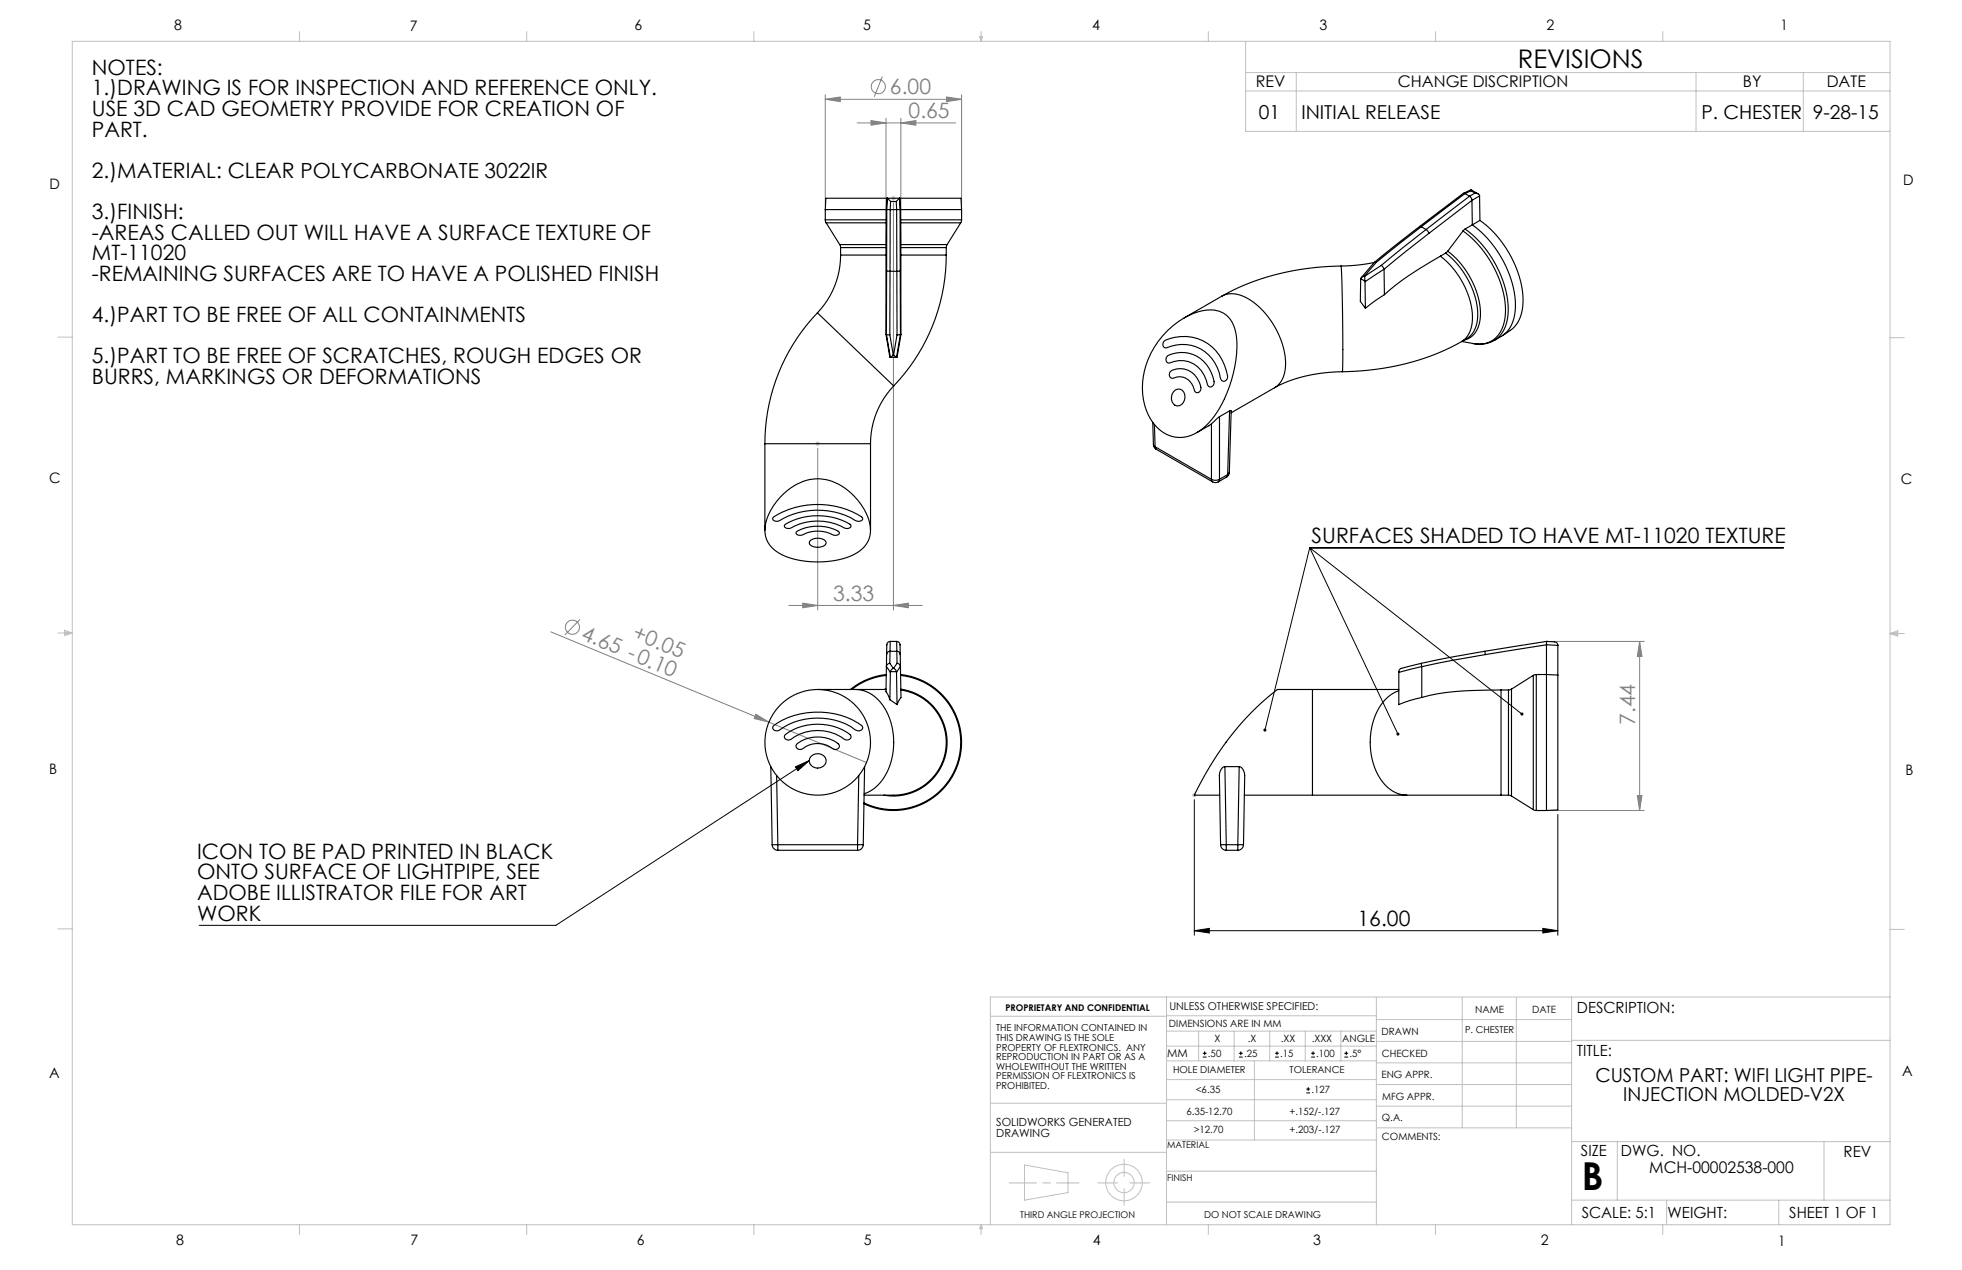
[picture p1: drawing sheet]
<svg xmlns="http://www.w3.org/2000/svg" width="432mm" height="279mm" viewBox="0 0 432 279" stroke-linecap="round" stroke-linejoin="round" font-family="sans-serif">
<g fill="none" stroke="#808080" stroke-width=".22">
<path d="M194.2 16.8l-1.8 4.5M181.6 21.8l3.3-.5v1.1zM181.6 20.8v24.3M181.6 21.8h30M188.6 27h21.7M191.7 26.5l3.3 .5-3.3 .5zM195 26v27.5M198.3 27l3.3-.5v1zM198.3 26v27.5M208.3 21.3l3.3 .5-3.3 .6zM211.6 20.8v24.3M196.6 44.6v89.6"/>
<path d="M180 98.6v35.6M121.2 139l69.5 28.8M127.7 136.3l-3.4 3.4M173.6 133.2h29.4M176.7 132.7l3.3 .5-3.3 .5zM196.6 133.2l3.3-.5v1zM166.4 157.1l2.8 1.8-3.2-.8zM341.3 141.1h20.6M360.9 141.1l.5 3.3h-1.1zM360.9 141.1v37.2M341.3 178.3h20.6M360.3 175h1.1l-.5 3.3z"/>
<circle cx="193.3" cy="19.1" r="1.56"/>
<circle cx="126" cy="138" r="1.56"/>
</g>
<g fill="none" stroke="#000" stroke-width=".22">
<path d="M288.2 120.5h104.3M288.2 120.5l-9.8 40.1M288.2 120.5l19.5 41M288.2 120.5l46.7 36.6M175 168.7l3.1-1.4-2.5 2.3zM178.1 167.3l-55.8 36.3h-78.5M262.8 175.9v29.9M342.8 179.2v26.6M262.8 204.8l3.4-.6v1.1zM262.8 204.8h80M339.5 204.2l3.3 .6-3.3 .5zM264.7 232.6h.8"/>
<path d="M264.7 231.7h.8M265.1 231.3v.8M272.7 232.6h.8M272.7 231.7h.8M273.1 231.3v.8M280.6 232.6h.9M280.6 231.7h.9M281 231.3v.8M287.5 239.6h.8M287.9 239.2v.8M288.6 232.6h.8M288.6 231.7h.8"/>
<path d="M289 231.3v.8M295.9 232.6h.8M295.9 231.7h.8M296.3 231.3v.8M287.5 240.4h.8"/>
</g>
<g fill="none" stroke="#c0c0c0" stroke-width=".22">
<path d="M15.9 9.1h400.1v260.3h-400.1zM65.9 6.9v2.2M115.9 6.9v2.2M165.9 6.9v2.2M215.6 8h.6l-.3 1.1zM215.7 8l.2 1.1M215.9 6.9v2.2M216 8l-.1 1.1M265.9 6.9v2.2M274.1 9.1v19.8h141.9M274.1 16h141.9M285.3 16v12.9"/>
<path d="M315.9 6.9v2.2M365.9 6.9v2.2M373.3 16v12.9M396.9 16v12.9M274.1 20h141.9M196.1 43.6h1M196.3 43.3l.7 .7M196.6 43.1v1M197 43.3l-.7 .7M12.7 74.2h3.2M416 74.3h3.1M179.5 97.6h1"/>
<path d="M179.6 97.3l.7 .7M180 97.1v1M180.3 97.3l-.7 .7M12.7 139.3h3.2M14.2 139l1.7 .3M14.2 138.7l1.7 .6-1.7 .5zM15.9 139.3l-1.7 .2M416 139.4h3.1M416 139.4l1.7-.6v1.1zM416 139.4l1.7 .2M417.7 139.1l-1.7 .3M262.3 174.9h1"/>
<path d="M262.5 174.6l.7 .7M262.8 174.4v1M263.2 174.6l-.7 .7M12.7 204.4h3.2M256.7 219.4v50M302.9 219.5v49.9M321.8 219.5v28.6M333.7 219.5v28.6M345.9 219.4v50M416 204.5h3.1M416 219.4h-198v50M218 223.6h38.7"/>
<path d="M256.7 226.9h46.2M256.7 230.1h46.2M256.7 223.5h46.2M256.7 233.4h46.2M256.7 237.5h46.2M263.8 226.9v6.5M271.6 226.9v6.5M276.1 233.4v17.4M279.4 226.9v6.5M287.3 226.9v6.5M295.1 226.9v6.5M302.9 233.8h43"/>
<path d="M302.9 229.1h43M302.9 224.3h43M302.9 238.6h43M345.9 228.9h70.1M218 253.5h38.7M218 242.7h38.7M225.5 256.3l9.5 1.7v4.4l-9.5 1.6zM247.4 255.1v3.7M256.7 257.7h46.2M256.7 250.8h46.2M256.7 241.9h46.2M256.7 246.6h46.2"/>
<path d="M302.9 248.1h43M302.9 243.4h43M345.9 251.2h70.1M355.9 251.2v12.8M401.4 251.2v12.8M65.9 269.4v2.2M115.9 269.4v2.2M165.9 269.4v2.2M215.9 269.4v2.2M215.9 269.4l.3 .9h-.6zM222.1 260.2h6M229.5 260.2h1.7"/>
<path d="M232.5 260.2h5M241.6 260.2h4.4M247.4 261.5v3.6M248.7 260.2h4.3M256.7 264.5h46.2M265.9 269.4v2.2M315.9 269.4v2.2M345.9 264h70.1M365.9 269.4v2.2M366.8 264v5.4M391.5 264v5.4"/>
<circle cx="247.4" cy="260.2" r="4"/>
<circle cx="247.4" cy="260.2" r="2.24"/>
</g>
<g fill="#000">
<path d="M175 168.7l3.1-1.4-2.5 2.3zM278.1 160.4l-.1 .2 .2 .3 .2-.3-.1 .3a.34 .34 0 0 0 .4-.4 .34 .34 0 0 0-.6-.1zM307.4 161.3v.4l.4 .1-.1-.3 .1 .3 .1-.1v-.5zM334.7 156.9v.4l.5 .1-.3-.3 .3 .2v-.5z"/>
<path d="M262.8 204.8l3.4-.6v1.1zM339.5 204.2l3.3 .6-3.3 .5z"/>
</g>
<g fill="#808080">
<path d="M166.4 157.1l2.8 1.8-3.2-.8z"/>
<path d="M176.7 132.7l3.3 .5-3.3 .5zM196.6 133.2l3.3-.5v1z"/>
<path d="M198.3 27l3.3-.5v1zM191.7 26.5l3.3 .5-3.3 .5z"/>
<path d="M181.6 21.8l3.3-.5v1.1zM208.3 21.3l3.3 .5-3.3 .6z"/>
<path d="M360.3 175h1.1l-.5 3.3zM360.9 141.1l.5 3.3h-1.1z"/>
</g>
<g fill="none" stroke="#000" stroke-width=".25">
<path d="M181.6 48.4l.2 .6M181.6 46.1h13.5M181.6 48.4h13.5M181.6 46.1v2.3M181.8 49h13.2M181.8 49l3 4.8M184.8 53.8l.2 .7M184.8 53.8h10.2M185 56.1a18.4 18.4 0 0 1-5.1 12.7M185 56.1h10M185 54.5h10M185 54.5v1.6"/>
<path d="M195 56.1v17.5M195 54.5v1.6M195 53.8v.7M195 49v4.8M195.1 48.4l-.1 .6M195.1 46.1h.1M195.1 46.1v2.3M195.1 59.6l.8 .1M195.1 59.6v14M195.2 46.1l-.1 13.5M195.2 46.1h.7M195.2 46.1h.1"/>
<path d="M195.2 43.6h-13.4l-.2 2.5M195.2 43.6h2.9M195.2 43.6l-.1 2.5M195.3 43.6h.1M195.3 43.6l-.1 2.5M195.3 43.6l.7 .7M195.9 59.7l-.1 14M195.9 59.7h1.5M195.9 46.1h1.4M195.9 46.1v13.6M196 44.3l-.1 1.8M196 44.3h1.2"/>
<path d="M197.2 44.3l.1 1.8M197.3 46.1l.1 13.6M197.4 59.7v14M198 43.6l-.8 .7M198 43.6h.1M198 43.6l.1 2.5M198.1 43.6h13.4l.1 2.5M198.1 43.6l.1 2.5M198.1 46.1h-.8M198.1 46.1h.1M198.1 46.1v13.5M198.1 59.6l-.7 .1"/>
<path d="M198.1 59.6l.1 14M198.2 48.4v.6M198.2 46.1h13.4M198.2 48.4h13.4M198.2 46.1v2.3M198.2 49h13.2M198.2 49l.1 4.8M198.3 53.8v.7M198.3 53.8h10.1M198.3 56.1v17.5M198.3 56.1h10M198.3 54.5h10"/>
<path d="M198.3 54.5v1.6M208.3 56.1a41.6 41.6 0 0 1-11.6 28.8M208.3 54.5v1.6M208.4 53.8l-.1 .7M211.4 49l-3 4.8M211.6 48.4l-.2 .6M211.6 46.1v2.3M295.1 58.5a54.7 54.7 0 0 0-26.2 6.7M295.1 58.5l.4 11.5-.1 11.8M302.5 57.7a38.2 38.2 0 0 1-7.4 .8M302.9 57.7h-.4l-2.9 3.4M302.9 57.7l-2.6 3"/>
<path d="M304 58.4l-3.6 2.4M304 58.4l.6 .8M304.6 59.2l-4.2 2.8M304.6 59.2h.1M304.6 59.2l.1 5.6M312.4 49.8l-9.9 7.9M312.4 49.8l.4 .1M312.8 49.9l-9.9 7.8M312.8 49.9l1.1 .6M313.9 50.5l-9.9 7.9M313.9 50.5l.6 .8M314.5 51.3l-9.9 7.9"/>
<path d="M317 56.4a65 65 0 0 0-12.3 8.4M317 56.4a17.9 17.9 0 0 1 7 14.6 5.3 5.3 0 0 1-2.3 4.2M318.2 55.7a17.9 17.9 0 0 1 7 14.6 5.4 5.4 0 0 1-3.5 4.9M318.2 55.7l-1.2 .7M318.6 55.3l-.4 .4M318.6 55.3a18.2 18.2 0 0 1 7.2 14.9 4.9 4.9 0 0 1-3.6 4.6M322 50.8a23.2 23.2 0 0 1 9.3 18.1 6.5 6.5 0 0 1-4.3 6.6l-1.9 .2-3.4-.6M322 50.8l-3.4 4.5M322 42.6l-9.6 7.2M322.4 42.6h.1M322.4 42.6l-9.6 7.3M322.4 42.6l1 .6"/>
<path d="M322.4 50.4l-.4 .4M322.4 50.4a23.5 23.5 0 0 1 9.5 18.3 7.3 7.3 0 0 1-3.1 6.2M323.4 43.2l-9.5 7.3M323.4 43.2h.1M323.4 43.2l.4 .3 .2 .6M323.7 42l-1.3 .6M323.7 42l.9 .5M323.8 41.8l-1.7 .7 .3 .1M323.8 41.8l-.1 .2M323.8 41.8l1.5 .9M323.9 44.1l-9.4 7.2M323.9 44.1l.1 5.4"/>
<path d="M324 44.1h-.1M324 49.5a23.5 23.5 0 0 1 9.5 18.3 7.3 7.3 0 0 1-4.7 7.1M324 49.5l-1.6 .9M324.6 42.5a.84 .84 0 0 1 1 .6M324.6 42.5l-1.2 .7M325.6 43.1l-1.6 1M325.6 43.1l.1 5.4M325.7 48.5a23.3 23.3 0 0 1 9.5 18.1 7.4 7.4 0 0 1-2.8 6.1l-1.7 1.1M325.7 48.5l-1.7 1M179.9 68.8a41.6 41.6 0 0 0-11.6 28.8M179.9 68.8l16.8 16.1M195 73.6l.8 5h1.6l.9-5"/>
<path d="M195.1 73.6h-.1M195.1 73.6h.1M195.1 73.6l.7 .1M195.1 73.6l.9 5M195.8 73.7l.8 4.4M196.6 78.1l-.6 .5M196.6 78.1h.1M197.4 73.7l-.7 4.4M198.2 73.6l-.8 .1M198.2 73.6l-.9 5-.6-.5M198.2 73.6h.1M256.3 75a9.6 9.6 0 0 1 13.6 6.7 1.73 1.73 0 0 1 .1 1.8 .71 .71 0 0 1-1.2 .2 12.5 12.5 0 0 0-2.8-5.6 8.6 8.6 0 0 0-9.5-1.6 .87 .87 0 0 1-.6-.7 .87 .87 0 0 1 .4-.8z"/>
<path d="M256.8 78.4a7 7 0 0 1 10.4 6.1 .79 .79 0 0 1-1 .6 .79 .79 0 0 1-.6-1 5.8 5.8 0 0 0-8.2-4.2 .82 .82 0 0 1-.8-.6 .82 .82 0 0 1 .2-.9zM257 72.7a13.5 13.5 0 0 1 10.3-4.5 5.7 5.7 0 0 1 4.7 5.2 26.9 26.9 0 0 1-6 19.6 8 8 0 0 1-8.7 2.8 10.3 10.3 0 0 1-5.8-9.2 17.5 17.5 0 0 1 5.5-13.9zM268.9 65.2a6.1 6.1 0 0 1 6.5 .9 18.1 18.1 0 0 1 7.5 14.6 5.4 5.4 0 0 1-2.4 4.6M268.9 65.2l-8.3 4.8M299.5 61.3l-.1 5 1.1 1.5M299.5 61.3l.9 .5M300.3 60.7l-.6 .3-.2 .3M300.3 60.7l.1 .1M300.4 60.8v1M300.4 61.8v.2M300.4 62l.1 5.8M304.7 64.8l-4.2 3"/>
<path d="M321.7 75.2a54.7 54.7 0 0 1-26.3 6.6M328.8 74.9a6.6 6.6 0 0 1-4.7 .7M168.3 97.6h23.3M168.3 97.6v19M191.6 97.6v19.1M196.7 84.9a18.4 18.4 0 0 0-5.1 12.7M253.7 92.9l.1 4.9M253.8 97.8l.2 .6 .5 .4M253.8 97.8l.4 .5M254.1 93.4l.1 4.9M254.2 98.3l.3 .5M254.2 98.3l12.4 7.1"/>
<path d="M254.5 98.8l12.4 7.2M257.7 81.6a4.5 4.5 0 0 1 6.6 4 .73 .73 0 0 1-.7 .8 .73 .73 0 0 1-.8-.6 3.4 3.4 0 0 0-4.9-2.6 .92 .92 0 0 1-.2-1.6zM258.3 86.2a1.42 1.42 0 0 1 1.7-.5 1.42 1.42 0 0 1 .8 1.7 1.59 1.59 0 0 1-.7 1.6 1.59 1.59 0 0 1-1.8 0 2.13 2.13 0 0 1 0-2.8zM266.6 93.2l-3.2 2M266.6 93.2v12.2M268.4 91.7l-1.8 1.5M268.4 91.7v13.7M270.6 90.4h.4l-.4 13.5M270.6 90.4l-2.2 1.3M270.6 90.4l-.4 14M280.5 85.3l-9.6 5.5M295.4 81.8a31.8 31.8 0 0 0-14.9 3.5"/>
<path d="M170.1 113.8a18.2 18.2 0 0 1 19.7 0 .63 .63 0 0 1-.1 .7 .63 .63 0 0 1-.7 .2h-.3a16.9 16.9 0 0 0-17.4 0h-.6a.56 .56 0 0 1-.6-.9zM172.4 108.7a10.1 10.1 0 0 1 14.9-.2 11.4 11.4 0 0 1 4.3 8.8 6.8 6.8 0 0 1-5.4 5.4 21 21 0 0 1-14-.6 6.1 6.1 0 0 1-3.1-8.8 14.5 14.5 0 0 1 3.3-4.6zM172.7 115.4a14.1 14.1 0 0 1 14.5 .1l.1 .1a1.1 1.1 0 0 1-1.9 .3 12.5 12.5 0 0 0-11.7 .4l-.6-.1a.49 .49 0 0 1-.4-.3 .49 .49 0 0 1 0-.5zM175.3 117a9.1 9.1 0 0 1 9.4 .1 .95 .95 0 0 1-1.5 .5 7.4 7.4 0 0 0-6.9 .2l-.6-.1a.48 .48 0 0 1-.4-.7zM178.5 118.8a2.53 2.53 0 0 1 3.3 .5 1.76 1.76 0 0 1-2.2 1.1 1.17 1.17 0 0 1-1.4-1.3zM266.6 105.4a1.9 1.9 0 0 0 1.8 0M266.6 105.4l.3 .6M266.9 106a1.25 1.25 0 0 0 1.2 0M268.4 105.4l-.3 .6M269.9 105l-1.8 1M270.2 104.4l-.3 .6M270.2 104.4l-1.8 1"/>
<path d="M270.6 103.9l-.2 .6-.5 .5M270.6 103.9l-.4 .5M170.1 159.8a17 17 0 0 1 19.7 0 .88 .88 0 0 1-.5 1 .88 .88 0 0 1-1-.2 14.8 14.8 0 0 0-17 .1l-.3 .1a.72 .72 0 0 1-.8-.3 .72 .72 0 0 1-.1-.7zM180 151.7h8.3M188.3 151.7h6.7M188.3 151.7a8.2 8.2 0 0 1 7.2 5.5 14.7 14.7 0 0 1-2.3 15.5l-1.7 1.4-1.3 .5M195 151.6l-.5 .1M195 148.6a14.8 14.8 0 0 0-7.5 3.1M195.1 148.4a15 15 0 0 0-8 3.3M195.1 146.7l-.1 5.5 .8 1.7M195.1 146.6l.9 1.3M195.1 146.6v.1"/>
<path d="M195.1 144v2.7M195.2 141.9l-.1 2.1M195.2 141.8v.1M195.8 145.9l.8 1.1M195.8 145.9l-.5 .3-.2 .4M195.8 153.9l1.6 1.1M195.9 143.3l-.1 2.6M195.9 143.3a.75 .75 0 0 0-.8 .7M195.9 143.3h1.5M195.9 141.1l-.6 .3-.1 .4M195.9 141.1h1.4M195.9 141.1v2.2"/>
<path d="M196 147.9l-.2 6M196 147.8v.1M196 147.8h1.3M196.6 147l-.4 .3-.2 .5M196.6 147h.1M196.7 147l.4 .3 .2 .5M197.3 147.8v.1M197.3 147.9l.1 7.1M197.3 141.1l.1 2.2M197.3 141.1l.5 .2 .3 .5M197.4 143.3v2.6M197.4 143.3a.75 .75 0 0 1 .7 .7"/>
<path d="M197.4 145.9l-.7 1.1M197.4 145.9l.6 .3 .2 .4M198.1 141.9v2.1M198.1 141.8v.1M198.1 144l.1 2.7M198.2 146.6l-.9 1.3M198.2 146.6v.1M198.2 146.7l.1 6.7-.9 1.6M198.2 148.4a15 15 0 0 1 12.9 19 15 15 0 0 1-21 9.4M198.2 148.6a14.8 14.8 0 0 1 12.7 18.8 14.8 14.8 0 0 1-20.8 9.2M198.3 151.6a11.8 11.8 0 0 1 10 13.6 11.8 11.8 0 0 1-13.8 9.7M198.3 151.8a11.7 11.7 0 0 1 9.8 13.1 11.7 11.7 0 0 1-12.9 10h-5"/>
<path d="M288.8 151.7h19M288.8 151.7h-7.7a64.8 64.8 0 0 0-18.3 23.2h5.6M288.8 151.7v23.2M307.8 152a9.9 9.9 0 0 0-5.8 7.7 14.6 14.6 0 0 0 3.4 13.5l1.7 1.2 1.2 .4 1.3 .1M312.8 145.9l-4.4 1.1-.4 .3-.2 .5v7.2l2.5-.9 2.6-.7M312.8 145.9l.1 .7M312.9 146.6l-5.1 1.3M312.9 146.6v.1M312.9 146.7v6.7M326.8 143.3l-7.4 1.3-6.6 1.3M326.8 143.3l.1 .7M326.9 144l-7 1.2-7 1.5"/>
<path d="M330.3 151.8a60.9 60.9 0 0 0-17.4 1.6M330.3 151.8v23.1M330.3 151.8h1.7M332 151.8v23.1M332.7 151.6l-.7 .2M332.7 151.6v23.5M337.4 148.6v29.5M337.4 148.6l-4.7 3M338.1 148.4l-.7 .2M338.1 148.4v29.9M338.1 148.4h2.2M340.3 148.4v29.9"/>
<path d="M340.3 141.9l-13.4 2.1M340.3 141.1l-13.5 2.2M340.3 141.1l.1 .7M340.3 141.1l1.8 .1a.75 .75 0 0 1 .7 .8M340.3 148.4l2.5 .1M340.3 141.9v6.5M340.3 141.1h.1M340.4 141.8l2.4 .2M340.4 141.8l-.1 .1M342.8 148.5v29.7l-2.5 .1M342.8 142v6.5M169.6 168.7l.3 17.1"/>
<path d="M170.9 170.6l.3 15.2M172.7 161.7a12.1 12.1 0 0 1 14.5 0 .86 .86 0 0 1-.4 1.1 .86 .86 0 0 1-1.1-.2 10.1 10.1 0 0 0-12 .2h-.3a.71 .71 0 0 1-.7-.3 .71 .71 0 0 1 0-.8zM175.5 163.5a7.2 7.2 0 0 1 9.2 .5 .9 .9 0 0 1-.5 .8 .9 .9 0 0 1-1-.2 5.6 5.6 0 0 0-6.9 .3 .77 .77 0 0 1-1-.3 .77 .77 0 0 1 .2-1.1zM178.5 166.4a1.87 1.87 0 0 1 2.1-.5 1.87 1.87 0 0 1 1.2 1.8 1.92 1.92 0 0 1-2 1.3 1.92 1.92 0 0 1-1.7-1.6zM189 170.6l-.3 15.2M190.3 168.7l-.3 17.1M269.6 168.7l-.4 .1-.4 .4-.4 1.2 .2 15.4M269.6 168.7h3.1M269.6 168.7l.3 17.1M272.7 168.7h.1a1.88 1.88 0 0 1 1.1 1.9l-.2 15.2M272.7 168.7l-.3 17.1M273.9 174.9h14.9"/>
<path d="M288.8 174.9h20.8M309.6 174.9h20.7M330.3 174.9h1.7M332 174.9l.7 .2M332.7 175.1l4.7 3M337.4 178.1l.7 .2M338.1 178.3h2.2M169.9 185.8h1.3M169.9 185.8a1.25 1.25 0 0 0 1.3 1.3M171.2 185.8v1.3M171.2 185.8h17.5M171.2 187.1h17.5"/>
<path d="M188.7 185.8h1.3M188.7 185.8v1.3M190 185.8a1.25 1.25 0 0 1-1.3 1.3M268.6 185.8h1.3M268.6 185.8a1.25 1.25 0 0 0 1.3 1.3M269.9 185.8v1.3M269.9 185.8h2.5M269.9 187.1h2.5M272.4 185.8h1.3M272.4 185.8v1.3M273.7 185.8a1.25 1.25 0 0 1-1.3 1.3"/>
<circle cx="180" cy="163.3" r="11.6"/>
</g>
<text font-size="8.5" x="348.1" y="261.8">B</text>
<text font-size="5.6" x="334.1" y="15">REVISIONS</text>
<g font-size="4.7">
<text x="20.2" y="16.5">NOTES:</text>
<text x="20.2" y="21">1.)DRAWING IS FOR INSPECTION AND REFERENCE ONLY.</text>
<text x="20.2" y="25.5">USE 3D CAD GEOMETRY PROVIDE FOR CREATION OF</text>
<text x="20.2" y="30">PART.</text>
<text x="20.2" y="39.2">2.)MATERIAL: CLEAR POLYCARBONATE 3022IR</text>
<text x="20.2" y="48.2">3.)FINISH:</text>
<text x="20.2" y="52.7">-AREAS CALLED OUT WILL HAVE A SURFACE TEXTURE OF</text>
<text x="20.2" y="57.3">MT-11020</text>
<text x="20.2" y="61.8">-REMAINING SURFACES ARE TO HAVE A POLISHED FINISH</text>
<text x="20.2" y="70.8">4.)PART TO BE FREE OF ALL CONTAINMENTS</text>
<text x="20.2" y="79.9">5.)PART TO BE FREE OF SCRATCHES, ROUGH EDGES OR</text>
<text x="20.2" y="84.4">BURRS, MARKINGS OR DEFORMATIONS</text>
<text x="288.7" y="119.4">SURFACES SHADED TO HAVE MT-11020 TEXTURE</text>
<text x="43.4" y="189">ICON TO BE PAD PRINTED IN BLACK</text>
<text x="43.4" y="193.5">ONTO SURFACE OF LIGHTPIPE, SEE</text>
<text x="43.4" y="198">ADOBE ILLISTRATOR FILE FOR ART</text>
<text x="43.4" y="202.5">WORK</text>
<text x="298.8" y="203.7">16.00</text>
</g>
<g font-size="4.7" fill="#808080">
<text x="195.9" y="20.8">6.00</text>
<text x="200" y="26">0.65</text>
<text x="183.4" y="132.2">3.33</text>
<text x="127.7" y="140.6" transform="rotate(22 127.7 140.6)">4.65 -0.10</text>
<text x="139" y="140.4" transform="rotate(22 139 140.4)">+0.05</text>
<text x="359.8" y="159.5" transform="rotate(-90 359.8 159.5)">7.44</text>
</g>
<g font-size="4.2">
<text x="277" y="26.1">01</text>
<text x="286.4" y="26.1">INITIAL RELEASE</text>
<text x="374.4" y="26.1">P. CHESTER 9-28-15</text>
<text x="351.1" y="237.9">CUSTOM PART: WIFI LIGHT PIPE-</text>
<text x="357.2" y="242.2">INJECTION MOLDED-V2X</text>
</g>
<g font-size="3.5">
<text x="276.4" y="19.1">REV</text>
<text x="307.7" y="19.1">CHANGE DISCRIPTION</text>
<text x="383.6" y="19.1">BY</text>
<text x="402" y="19.1">DATE</text>
<text x="363" y="258.1">MCH-00002538-000</text>
</g>
<g font-size="3.4">
<text x="347.1" y="222.9">DESCRIPTION:</text>
<text x="347.1" y="232.3">TITLE:</text>
<text x="347.9" y="254.3">SIZE</text>
<text x="356.7" y="254.4">DWG. NO.</text>
<text x="405.7" y="254.5">REV</text>
<text x="348.1" y="267.9">SCALE: 5:1</text>
<text x="367" y="268">WEIGHT:</text>
<text x="393.8" y="267.9">SHEET 1 OF 1</text>
</g>
<g font-size="3.2">
<text x="38.3" y="6.7">8</text>
<text x="90.2" y="6.7">7</text>
<text x="139.7" y="6.5">6</text>
<text x="190" y="6.5">5</text>
<text x="240.4" y="6.5">4</text>
<text x="290.4" y="6.7">3</text>
<text x="340.4" y="6.5">2</text>
<text x="391.9" y="6.7">1</text>
<text x="10.9" y="41.6">D</text>
<text x="418.9" y="40.7">D</text>
<text x="10.9" y="106.3">C</text>
<text x="418.4" y="106.4">C</text>
<text x="10.8" y="170.2">B</text>
<text x="419.4" y="170.6">B</text>
<text x="10.8" y="237.2">A</text>
<text x="418.6" y="236.8">A</text>
<text x="38.8" y="273.8">8</text>
<text x="90.4" y="273.8">7</text>
<text x="140.2" y="273.8">6</text>
<text x="190.1" y="273.9">5</text>
<text x="240.5" y="273.8">4</text>
<text x="289" y="273.9">3</text>
<text x="339.1" y="273.8">2</text>
<text x="391.4" y="274.1">1</text>
</g>
<g font-size="2.5">
<text x="256.9" y="232.6">MM</text>
<text x="219.3" y="247.7">SOLIDWORKS GENERATED</text>
<text x="219.3" y="250.2">DRAWING</text>
</g>
<text font-size="2.4" x="257.4" y="222.3">UNLESS OTHERWISE SPECIFIED:</text>
<g font-size="2.2">
<text x="257.3" y="226">DIMENSIONS ARE IN MM</text>
<text x="304.1" y="227.7">DRAWN</text>
<text x="324.7" y="222.9">NAME</text>
<text x="337.2" y="222.9">DATE</text>
<text x="265.8" y="232.6">.50</text>
<text x="267.3" y="229.2">X</text>
<text x="273.8" y="232.6">.25</text>
<text x="274.7" y="229.2">.X</text>
<text x="281.7" y="232.6">.15</text>
<text x="281.9" y="229.2">.XX</text>
<text x="288.7" y="229.2">.XXX</text>
<text x="289.7" y="232.6">.100</text>
<text x="295.4" y="229.2">ANGLE</text>
<text x="297" y="232.6">.5°</text>
<text x="304.1" y="232.6">CHECKED</text>
<text x="304" y="237.2">ENG APPR.</text>
<text x="261.1" y="245.2">6.35-12.70</text>
<text x="263.2" y="240.4">&lt;6.35</text>
<text x="283.8" y="245.2">+.152/-.127</text>
<text x="288.6" y="240.4">.127</text>
<text x="304.2" y="241.9">MFG APPR.</text>
<text x="262.7" y="249.3">&gt;12.70</text>
<text x="283.8" y="249.3">+.203/-.127</text>
<text x="304.1" y="246.7">Q.A.</text>
<text x="304.1" y="250.9">COMMENTS:</text>
</g>
<g font-size="2.1">
<text x="219.2" y="226.9">THE INFORMATION CONTAINED IN</text>
<text x="322.4" y="227.3">P. CHESTER</text>
<text x="219.2" y="229">THIS DRAWING IS THE SOLE</text>
<text x="219.2" y="231.1">PROPERTY OF FLEXTRONICS. ANY</text>
<text x="219.2" y="233.2">REPRODUCTION IN PART OR AS A</text>
<text x="219.2" y="235.3">WHOLEWITHOUT THE WRITTEN</text>
<text x="219.2" y="237.5">PERMISSION OF FLEXTRONICS IS</text>
<text x="219.2" y="239.6">PROHIBITED.</text>
<text x="258.2" y="236.1">HOLE DIAMETER</text>
<text x="283.8" y="236.1">TOLERANCE</text>
<text x="265" y="268">DO NOT SCALE DRAWING</text>
</g>
<g font-size="2">
<text x="221.3" y="222.3">PROPRIETARY AND CONFIDENTIAL</text>
<text x="256.9" y="252.6">MATERIAL</text>
<text x="256.9" y="259.7">FINISH</text>
<text x="224.5" y="267.9">THIRD ANGLE PROJECTION</text>
</g>
</svg>
